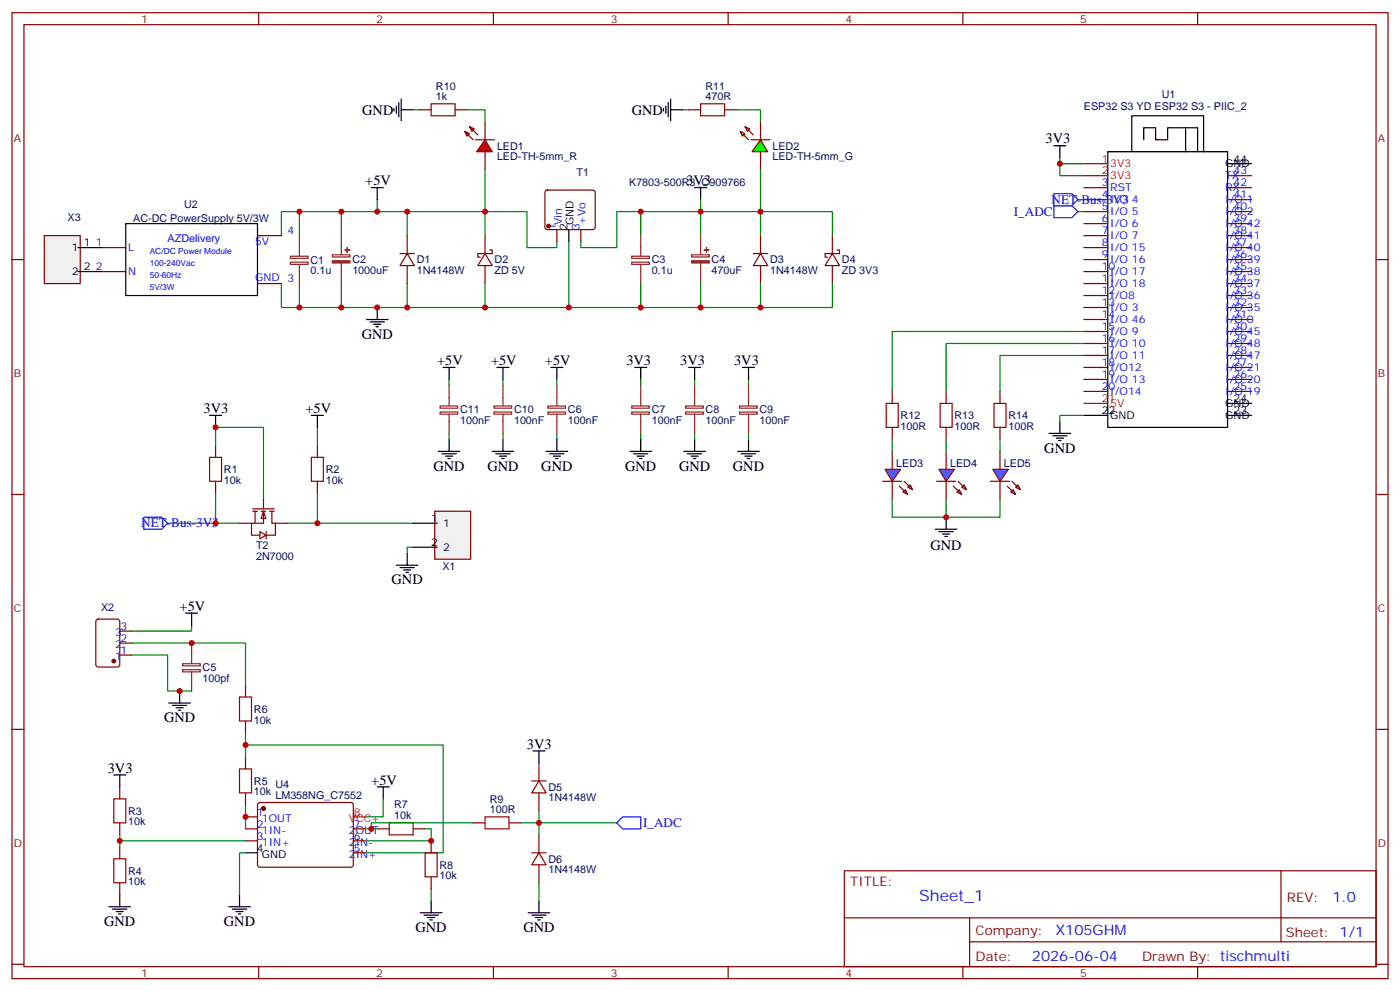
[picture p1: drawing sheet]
<svg xmlns="http://www.w3.org/2000/svg" width="412mm" height="292mm" viewBox="0 0 412 292" stroke-linecap="round" stroke-linejoin="round" font-family="sans-serif">
<g fill="none" stroke="#870000" stroke-width=".35">
<path d="M3.5 3.7h405.4v284.4h-405.4zM7.1 7.3h398.2v277.3h-398.2zM76.2 3.7v3.6M145.3 3.7v3.6M214.5 3.7v3.6M283.6 3.7v3.6M352.8 3.7v3.6M319.3 55.2h7M319.3 58.8h7M361.6 55.2h7.1M361.6 58.8h7.1M361.6 51.7h7.1"/>
<path d="M3.5 76.4h3.6M117.8 74.6h4.3M119.9 74.6l2.2 3.6h-4.3zM119.9 69.4v5.2M119.9 78.2v5.3M142.9 74.6l2.1 3.6h-4.2zM142.9 69.4v5.2M142.9 78.2v5.3M144.3 73.6h.7v1h-4.2v1.1h.7M221.9 74.6h4.2M224 74.6l2.1 3.6h-4.2zM224 69.4v5.2"/>
<path d="M224 78.2v5.3M245.2 74.6l2.1 3.6h-4.2zM245.2 69.4v5.2M245.2 78.2v5.3M246.6 73.6h.7v1h-4.2v1.1h.7M319.3 76.4h7M319.3 62.3h7M319.3 65.8h7M319.3 69.4h7M319.3 72.9h7M319.3 79.9h7M361.6 76.4h7.1"/>
<path d="M361.6 62.3h7.1M361.6 65.8h7.1M361.6 69.4h7.1M361.6 72.9h7.1M361.6 79.9h7.1M405.3 76.4h3.6M319.3 83.5h7M319.3 87h7M319.3 90.5h7M319.3 94.1h7M319.3 97.6h7M361.6 83.5h7.1"/>
<path d="M361.6 87h7.1M361.6 90.5h7.1M361.6 94.1h7.1M361.6 97.6h7.1M319.3 101.1h7M319.3 104.6h7M319.3 108.2h7M319.3 111.7h7M319.3 115.2h7M361.6 101.1h7.1M361.6 104.6h7.1M361.6 108.2h7.1"/>
<path d="M361.6 111.7h7.1M361.6 115.2h7.1M63.5 131.1v3.5M93.5 131.1v3.5M3.5 145.6h3.6M63.5 141.7v3.5M93.5 141.7v3.5M405.3 145.6h3.6M3.5 214.7h3.6M72.3 201.6v3.6M72.3 212.2v3.6M405.3 214.7h3.6"/>
<path d="M35.3 231.6v3.6M72.3 222.8v3.5M72.3 233.4v3.5M76.1 236.4l.5-.2 27 .1 .5 .6-.1 17.9-.6 .5-27.1-.1-.5-.6v-17.7zM156.6 229.9h4.3M158.7 229.9l2.2 3.5h-4.3zM158.7 224.6v5.3M158.7 233.4v5.3M35.3 242.2v3.5M35.3 249.3v3.5M35.3 259.9v3.5M72.3 240.5h3.5"/>
<path d="M72.3 244h3.5M72.3 247.5h3.5M104.1 244h3.5M104.1 247.5h3.5M104.1 251h3.5M111.1 244h3.6M121.7 244h3.5M127 247.5v3.5M127 258.1v3.5M139.3 242.2h3.6M149.9 242.2h3.6M156.6 251h4.3"/>
<path d="M158.7 251l2.2 3.6h-4.3zM158.7 245.7v5.3M158.7 254.6v5.3M248.7 256.3h156.6v28.3h-156.6zM377.3 256.4v20.8M248.7 270.2h156.5M285.6 277.2h119.6M285.6 270.2v14.1M3.5 283.8h3.6M76.2 284.6v3.5M145.3 284.6v3.5M214.5 284.6v3.5"/>
<path d="M283.6 284.6v3.5M352.8 284.6v3.5M405.3 283.8h3.6"/>
</g>
<g fill="none" stroke="#000" stroke-width=".35">
<path d="M349.2 37.6v7.1M109.4 55.2h3.5M111.1 55.2v3.6M204.6 55.2h3.5M206.4 55.2v3.6M310.4 42.9h3.6M312.2 42.9v3.5M326.3 44.7h35.3v81.1h-35.3zM333.4 44.7v-10.6h21.1v10.6M336.9 41.1v-3.5h3.5v3.5h3.6v-3.5h8.8v7.1M361.6 48.2h7.1M107.9 94.1h6.4"/>
<path d="M109 94.8h4.2M110.1 95.5h2.1M110.8 96.2h.7M111.1 90.5v3.6M130.5 108.2h3.6M132.3 108.2v3.5M146.4 108.2h3.5M148.2 108.2v3.5M162.3 108.2h3.5M164 108.2v3.5M187 108.2h3.5M188.7 108.2v3.5"/>
<path d="M202.8 108.2h3.6M204.6 108.2v3.5M218.7 108.2h3.5M220.5 108.2v3.5M361.6 118.7h7.1M61.7 122.3h3.6M63.5 122.3v3.5M91.7 122.3h3.5M93.5 122.3v3.5M129.1 132.9h6.4M130.2 133.6h4.2M131.2 134.3h2.1"/>
<path d="M131.9 135h.7M132.3 129.3v3.6M145 132.9h6.3M146 133.6h4.3M147.1 134.3h2.1M147.8 135h.7M148.2 129.3v3.6M160.9 132.9h6.3M161.9 133.6h4.3M163 134.3h2.1M163.7 135h.7M164 129.3v3.6"/>
<path d="M185.6 132.9h6.3M186.6 133.6h4.3M187.7 134.3h2.1M188.4 135h.7M188.7 129.3v3.6M201.4 132.9h6.4M202.5 133.6h4.2M203.6 134.3h2.1M204.3 135h.7M204.6 129.3v3.6M217.3 132.9h6.4M218.4 133.6h4.2"/>
<path d="M219.4 134.3h2.1M220.1 135h.7M220.5 129.3v3.6M309 127.6h6.4M310.1 128.3h4.2M311.1 129h2.2M311.9 129.7h.7M312.2 124v3.6M319.3 122.3h7M361.6 122.3h7.1M116.8 166.4h6.3M117.8 167.1h4.3"/>
<path d="M118.9 167.8h2.1M119.6 168.5h.7M119.9 162.8v3.6M54.7 180.5h3.5M56.4 180.5v3.5M49.7 206.9h6.4M50.8 207.6h4.2M51.9 208.4h2.1M52.6 209.1h.7M52.9 203.4v3.5M33.5 228.1h3.5M35.3 228.1v3.5"/>
<path d="M111.1 231.6h3.6M112.9 231.6v3.6M157 221.1h3.5M158.7 221.1v3.5M72.3 251h3.5M32.1 266.9h6.4M33.2 267.6h4.2M34.2 268.3h2.1M34.9 269h.7M35.3 263.4v3.5M67.4 266.9h6.3M68.4 267.6h4.3"/>
<path d="M69.5 268.3h2.1M70.2 269h.7M70.6 263.4v3.5M123.8 268.7h6.4M124.9 269.4h4.2M125.9 270.1h2.2M126.6 270.8h.8M127 265.1v3.6M155.6 268.7h6.3M156.6 269.4h4.3M157.7 270.1h2.1M158.4 270.8h.7"/>
<path d="M158.7 265.1v3.6"/>
</g>
<path d="M319.3 48.2h7M319.3 51.7h7M319.3 118.7h7M104.1 240.5h3.5" fill="none" stroke="#f00" stroke-width=".35"/>
<g fill="none" stroke="#8c2424" stroke-width=".35">
<path d="M85.5 75.4h5.2v.7h-5.2zM85.5 77.2h5.2v.6h-5.2zM88.2 69.4v6M88.2 77.8v5.7M97.9 75h5.2v.6h-5.2zM100.5 69.4v5.6M100.5 77.5v6M186.1 75.4h5.2v.7h-5.2zM186.1 77.2h5.2v.6h-5.2zM188.7 69.4v6M188.7 77.8v5.7M203.7 75h5.2v.6h-5.2z"/>
<path d="M206.4 69.4v5.6M206.4 77.5v6M129.6 119.5h5.2v.7h-5.2zM132.3 113.5v6M145.5 119.5h5.2v.7h-5.2zM148.2 113.5v6M161.4 119.5h5.2v.7h-5.2zM164 113.5v6M186.1 119.5h5.2v.7h-5.2zM188.7 113.5v6M202 119.5h5.2v.7h-5.2zM204.6 113.5v6"/>
<path d="M217.8 119.5h5.2v.7h-5.2zM220.5 113.5v6M129.6 121.3h5.2v.6h-5.2zM132.3 121.9v5.7M145.5 121.3h5.2v.6h-5.2zM148.2 121.9v5.7M161.4 121.3h5.2v.6h-5.2zM164 121.9v5.7M186.1 121.3h5.2v.6h-5.2zM188.7 121.9v5.7M202 121.3h5.2v.6h-5.2zM204.6 121.9v5.7"/>
<path d="M217.8 121.3h5.2v.6h-5.2zM220.5 121.9v5.7M53.8 195.4h5.2v.6h-5.2zM53.8 197.1h5.2v.7h-5.2zM56.4 189.3v6M56.4 197.8v5.6"/>
</g>
<g fill="#8c2424" stroke="#8c2424" stroke-width=".35">
<path d="M97.9 76.8h5.2v.6h-5.2z"/>
<path d="M101.6 73.6h1.4z"/>
<path d="M102.3 72.9v1.4z"/>
<path d="M203.7 76.8h5.2v.6h-5.2z"/>
<path d="M207.4 73.6h1.4z"/>
<path d="M208.1 72.9v1.4z"/>
</g>
<g fill="none" stroke="#008700" stroke-width=".35">
<path d="M111.1 58.8v3.5M206.4 58.8v3.5h17.6v7.1M312.2 46.4v1.8h7.1M312.2 48.2v3.5h7.1M317.5 58.8h1.8M82.9 69.4v-7.1h5.3v7.1M88.2 62.3h12.3v7.1M100.5 62.3h19.4v7.1M119.9 62.3h23v7.1M142.9 62.3h12.3v10.6h8.8v-1.8M167.6 71.1v19.4h-24.7M188.7 69.4v-7.1h-7v10.6h-10.6v-1.8"/>
<path d="M188.7 62.3h17.7v7.1M224 62.3h21.2v7.1M317.5 62.3h1.8M82.9 83.5v7h5.3v-7M100.5 83.5v7h-12.3M119.9 83.5v7h-19.4M142.9 83.5v7h-23M188.7 83.5v7h-21.1M206.4 83.5v7h-17.7M224 83.5v7h-17.6M245.2 83.5v7h-21.2M132.3 111.7v1.8"/>
<path d="M148.2 111.7v1.8M164 111.7v1.8M188.7 111.7v1.8M204.6 111.7v1.8M220.5 111.7v1.8M63.5 131.1v-5.3h14.1v21.2M93.5 125.8v5.3M132.3 127.6v1.7M148.2 127.6v1.7M164 127.6v1.7M188.7 127.6v1.7M204.6 127.6v1.7"/>
<path d="M220.5 127.6v1.7M319.3 122.3h-7.1v1.7M49.4 154h14.1M63.5 145.2v8.8h7.1M93.5 145.2v8.8h-8.8M93.5 154h28.2M121.7 161.1h-1.8v1.7M38.8 189.3h33.5v12.3M38.8 192.8h10.6v10.6h7M56.4 184v1.8h-17.6M72.3 219.3h58.2v31.7h-22.9M72.3 215.8v7"/>
<path d="M72.3 236.9v7.1M112.9 235.2v5.3h-5.3M158.7 238.7v3.5h-5.2M35.3 247.5h37M35.3 245.7v3.6M72.3 251h-1.7v12.4M107.6 244h3.5M125.2 244h1.8v3.5h-19.4M139.3 242.2h-29.9v1.8M158.7 259.9v5.2M181.7 242.2h-23v3.5M127 261.6v3.5"/>
</g>
<path d="M61.7 134.6h3.6v7.1h-3.6zM91.7 134.6h3.5v7.1h-3.5zM70.6 205.2h3.5v7h-3.5zM33.5 235.2h3.5v7h-3.5zM70.6 226.3h3.5v7.1h-3.5zM33.5 252.8h3.5v7.1h-3.5zM114.7 242.2h7v3.5h-7zM125.2 251h3.6v7.1h-3.6zM142.9 240.5h7v3.5h-7z" fill="none" stroke="#a10000" stroke-width=".35"/>
<path d="M310.4 57h5.3l1.8 1.8-1.8 1.7h-5.3zM310.4 60.5h5.3l1.8 1.8-1.8 1.8h-5.3zM42.3 152.3h5.3l1.8 1.7-1.8 1.8h-5.3zM181.7 242.2l1.7-1.7h5.3v3.5h-5.3z" fill="none" stroke="#00f" stroke-width=".35"/>
<circle cx="77.6" cy="238" r=".53" fill="#870000" stroke="#870000" stroke-width=".35"/>
<g fill="#f00" stroke="#870000" stroke-width=".35">
<path d="M142.9 41.1l2.1 3.6h-4.6z"/>
<path d="M140.1 41.1h5.6z"/>
</g>
<g fill="#870000" stroke="#870000" stroke-width=".35">
<path d="M137.9 39.7l1.4 1.4z"/>
<path d="M139.3 38.3l1.5 1.4z"/>
</g>
<g fill="#f00" stroke="#870000" stroke-width=".35">
<path d="M136.9 38.7l1.4 .7-.7 .7z"/>
<path d="M138.3 37.3l1.4 .7-.7 .7z"/>
</g>
<path d="M142.9 35.8v5.3M224 35.8v5.3M142.9 44.7v5.3M224 44.7v5.3" fill="none" stroke="#870000" stroke-width=".35"/>
<g fill="#0f0" stroke="#870000" stroke-width=".35">
<path d="M219.4 37.3l1.4 .7-.7 .7z"/>
<path d="M218 38.7l1.4 .7-.7 .7z"/>
</g>
<g fill="#870000" stroke="#870000" stroke-width=".35">
<path d="M220.5 38.3l1.4 1.4z"/>
<path d="M219.1 39.7l1.4 1.4z"/>
</g>
<path d="M221.2 41.1h5.6z" fill="#f00" stroke="#870000" stroke-width=".35"/>
<path d="M224 41.1l2.1 3.6h-4.6z" fill="#0f0" stroke="#870000" stroke-width=".35"/>
<path d="M121.7 32.3h1.8M137.6 32.3h5.3v3.5M201.1 32.3h1.7M217 32.3h7v3.5M142.9 50v12.3M224 50v12.3" fill="none" stroke="#008700" stroke-width=".35"/>
<path d="M127 30.6h7.1v3.5h-7.1zM206.4 30.6h7v3.5h-7z" fill="none" stroke="#a10000" stroke-width=".35"/>
<path d="M123.5 32.3h3.5M134.1 32.3h3.5M202.8 32.3h3.6M213.4 32.3h3.6M262.8 132.9v5.2M262.8 141.7v5.3" fill="none" stroke="#870000" stroke-width=".35"/>
<path d="M116.1 32v.7M116.8 31.3v2.1M117.5 30.2v4.2M118.2 32.3h3.5M118.2 29.1v6.4M195.4 32v.7M196.1 31.3v2.1M196.8 30.2v4.2M197.6 32.3h3.5M197.6 29.1v6.4" fill="none" stroke="#000" stroke-width=".35"/>
<g fill="#09f" stroke="#870000" stroke-width=".35">
<path d="M266 144.9l.7-.8 .7 1.5z"/>
<path d="M267.4 143.4l.7-.7 .7 1.4z"/>
</g>
<g fill="#870000" stroke="#870000" stroke-width=".35">
<path d="M264.9 143.1l1.4 1.4z"/>
<path d="M266.3 141.7l1.5 1.4z"/>
</g>
<path d="M260 141.7h5.6z" fill="#f00" stroke="#870000" stroke-width=".35"/>
<path d="M260.7 138.1h4.6l-2.5 3.6z" fill="#09f" stroke="#870000" stroke-width=".35"/>
<path d="M278.7 132.9v5.2M278.7 141.7v5.3" fill="none" stroke="#870000" stroke-width=".35"/>
<g fill="#09f" stroke="#870000" stroke-width=".35">
<path d="M281.9 144.9l.7-.8 .7 1.5z"/>
<path d="M283.3 143.4l.7-.7 .7 1.4z"/>
</g>
<g fill="#870000" stroke="#870000" stroke-width=".35">
<path d="M280.8 143.1l1.4 1.4z"/>
<path d="M282.2 141.7l1.4 1.4z"/>
</g>
<path d="M275.9 141.7h5.6z" fill="#f00" stroke="#870000" stroke-width=".35"/>
<path d="M276.6 138.1h4.6l-2.5 3.6z" fill="#09f" stroke="#870000" stroke-width=".35"/>
<path d="M294.6 132.9v5.2M294.6 141.7v5.3" fill="none" stroke="#870000" stroke-width=".35"/>
<g fill="#09f" stroke="#870000" stroke-width=".35">
<path d="M297.7 144.9l.7-.8 .8 1.5z"/>
<path d="M299.2 143.4l.7-.7 .7 1.4z"/>
</g>
<g fill="#870000" stroke="#870000" stroke-width=".35">
<path d="M296.7 143.1l1.4 1.4z"/>
<path d="M298.1 141.7l1.4 1.4z"/>
</g>
<path d="M291.7 141.7h5.7z" fill="#f00" stroke="#870000" stroke-width=".35"/>
<path d="M292.5 138.1h4.5l-2.4 3.6z" fill="#09f" stroke="#870000" stroke-width=".35"/>
<path d="M261.1 118.7h3.5v7.1h-3.5zM276.9 118.7h3.6v7.1h-3.6zM292.8 118.7h3.5v7.1h-3.5z" fill="none" stroke="#a10000" stroke-width=".35"/>
<g fill="none" stroke="#870000" stroke-width=".35">
<path d="M160.7 56.2l.5-.2h13.4l.5 .2 .2 .5v10.2l-.2 .5-.5 .2h-13.4l-.5-.2-.2-.5v-10.2zM30 72.9h7M30 79.9h7M75.8 69.4h7.1M164 67.6v3.5M171.1 67.6v3.5M75.8 83.5h7.1M262.8 115.2v3.5M278.7 115.2v3.5M294.6 115.2v3.5M262.8 125.8v3.5M278.7 125.8v3.5"/>
<path d="M294.6 125.8v3.5M28.5 182.5l.4-.3h5.7l.6 .5 .1 13-.5 .6-5.9 .1-.6-.5-.1-12.9zM35.3 192.8h3.5M35.3 189.3h3.5M35.3 185.8h3.5"/>
</g>
<path d="M37 65.8h38.8v21.2h-38.8zM167.6 67.6v3.5M275.5 155.8h6.4M276.6 156.5h4.2M277.6 157.2h2.2M278.3 157.9h.7M278.7 152.3v3.5" fill="none" stroke="#000" stroke-width=".35"/>
<path d="M319.3 97.6h-56.5v17.6M319.3 101.1h-40.6v14.1M319.3 104.6h-24.7v10.6M262.8 129.3v3.6M278.7 129.3v3.6M294.6 129.3v3.6M262.8 147v5.3h31.8v-5.3M278.7 147v5.3" fill="none" stroke="#008700" stroke-width=".35"/>
<g fill="#870000" stroke="#870000" stroke-width=".35">
<circle cx="161.6" cy="66.5" r=".53"/>
<circle cx="33.5" cy="194.6" r=".53"/>
</g>
<path d="M128.1 150.5h10.5v14.1h-10.5z" fill="#f0f0f0" stroke="#870000" stroke-width=".35"/>
<path d="M121.7 154h7.1M121.7 161.1h7.1" fill="none" stroke="#000" stroke-width=".35"/>
<path d="M13.1 69.4h10.5v14.1h-10.5z" fill="#f0f0f0" stroke="#870000" stroke-width=".35"/>
<path d="M22.9 72.9h7.1M22.9 79.9h7.1" fill="none" stroke="#000" stroke-width=".35"/>
<path d="M77.6 150.5l.7 2.1h-1.4z" fill="#fff" stroke="#870000" stroke-width=".35"/>
<path d="M70.6 154h3.5M74.4 149.8h6.4M74.4 150.5h1.4M75.1 150.5v3.5M76.6 156.5l1.7 1.1-1.7 1zM76.9 150.5h1.4M77.6 150.5v3.5h-3.5v3.6h2.5M77.6 147v2.8M78.4 156.4v2.2M79.4 150.5h1.4M80.1 150.5v3.5h1v3.6h-2.8M81.1 154h3.6" fill="none" stroke="#870000" stroke-width=".35"/>
<g fill="#c00">
<circle cx="88.2" cy="62.3" r=".88"/>
<circle cx="88.2" cy="90.5" r=".88"/>
<circle cx="100.5" cy="62.3" r=".88"/>
<circle cx="100.5" cy="90.5" r=".88"/>
<circle cx="119.9" cy="62.3" r=".88"/>
<circle cx="119.9" cy="90.5" r=".88"/>
<circle cx="111.1" cy="90.5" r=".88"/>
<circle cx="111.1" cy="62.3" r=".88"/>
<circle cx="142.9" cy="62.3" r=".88"/>
<circle cx="142.9" cy="90.5" r=".88"/>
<circle cx="167.6" cy="90.5" r=".88"/>
<circle cx="188.7" cy="62.3" r=".88"/>
<circle cx="188.7" cy="90.5" r=".88"/>
<circle cx="206.4" cy="62.3" r=".88"/>
<circle cx="206.4" cy="90.5" r=".88"/>
<circle cx="224" cy="62.3" r=".88"/>
<circle cx="224" cy="90.5" r=".88"/>
<circle cx="312.2" cy="48.2" r=".88"/>
<circle cx="63.5" cy="125.8" r=".88"/>
<circle cx="63.5" cy="154" r=".88"/>
<circle cx="93.5" cy="154" r=".88"/>
<circle cx="35.3" cy="247.5" r=".88"/>
<circle cx="52.9" cy="203.4" r=".88"/>
<circle cx="56.4" cy="189.3" r=".88"/>
<circle cx="72.3" cy="240.5" r=".88"/>
<circle cx="72.3" cy="219.3" r=".88"/>
<circle cx="127" cy="247.5" r=".88"/>
<circle cx="109.4" cy="244" r=".88"/>
<circle cx="158.8" cy="242.2" r=".88"/>
<circle cx="278.7" cy="152.3" r=".88"/>
</g>
<text font-size="4.6" fill="#00f" x="270.8" y="265.4">Sheet_1</text>
<g font-size="4.2">
<text x="106.7" y="33.7">GND</text>
<text x="186.1" y="33.7">GND</text>
<text x="308" y="42.2">3V3</text>
<text x="107.6" y="54.5">+5V</text>
<text x="202.1" y="54.5">3V3</text>
<text x="106.5" y="99.7">GND</text>
<text x="128.8" y="107.5">+5V</text>
<text x="144.6" y="107.5">+5V</text>
<text x="160.5" y="107.5">+5V</text>
<text x="184.5" y="107.5">3V3</text>
<text x="200.4" y="107.5">3V3</text>
<text x="216.3" y="107.5">3V3</text>
<text x="60" y="121.6">3V3</text>
<text x="90" y="121.6">+5V</text>
<text x="307.6" y="133.2">GND</text>
<text x="127.7" y="138.5">GND</text>
<text x="143.6" y="138.5">GND</text>
<text x="159.5" y="138.5">GND</text>
<text x="184.1" y="138.5">GND</text>
<text x="200" y="138.5">GND</text>
<text x="215.9" y="138.5">GND</text>
<text x="274.1" y="161.9">GND</text>
<text x="115.4" y="172">GND</text>
<text x="52.9" y="179.8">+5V</text>
<text x="48.3" y="212.6">GND</text>
<text x="155.2" y="220.3">3V3</text>
<text x="31.7" y="227.4">3V3</text>
<text x="109.4" y="230.9">+5V</text>
<text x="30.7" y="272.6">GND</text>
<text x="66" y="272.6">GND</text>
<text x="122.4" y="274.3">GND</text>
<text x="154.2" y="274.3">GND</text>
</g>
<g font-size="4.2" fill="#00f">
<text x="392.5" y="265.6">1.0</text>
<text x="310.9" y="275.2">X105GHM</text>
<text x="304" y="283">2026-06-04</text>
</g>
<g font-size="3.9" fill="#00f">
<text x="298.7" y="63.5">I_ADC</text>
<text x="309.7" y="60">NET-Bus-3V3</text>
<text x="41.6" y="155.3">NET-Bus-3V3</text>
<text x="189.4" y="243.5">I_ADC</text>
</g>
<g font-size="3.9" fill="#800">
<text x="250.5" y="260.9">TITLE:</text>
<text x="379.1" y="265.6">REV:</text>
<text x="287.4" y="275.1">Company:</text>
<text x="378.7" y="275.7">Sheet: 1/1</text>
<text x="287.4" y="282.8">Date:</text>
<text x="336.4" y="282.9">Drawn By: tischmulti</text>
</g>
<g font-size="3.2" fill="#800">
<text x="41.6" y="6.7">1</text>
<text x="110.8" y="6.7">2</text>
<text x="179.9" y="6.7">3</text>
<text x="249.1" y="6.7">4</text>
<text x="318.2" y="6.7">5</text>
<text x="4.1" y="41.8">A</text>
<text x="405.9" y="41.8">A</text>
<text x="4.1" y="111">B</text>
<text x="405.9" y="111">B</text>
<text x="4.1" y="180.1">C</text>
<text x="405.9" y="180.1">C</text>
<text x="4.1" y="249.3">D</text>
<text x="405.9" y="249.3">D</text>
<text x="41.6" y="287.5">1</text>
<text x="110.8" y="287.5">2</text>
<text x="179.9" y="287.5">3</text>
<text x="249.1" y="287.5">4</text>
<text x="318.2" y="287.5">5</text>
</g>
<g font-size="3.2" fill="#000080">
<text x="128.4" y="29.5">1k</text>
<text x="128.4" y="26.4">R10</text>
<text x="207.8" y="29.5">470R</text>
<text x="207.8" y="26.4">R11</text>
<text x="342.2" y="28.8">U1</text>
<text x="319.3" y="32.3">ESP32 S3 YD ESP32 S3 - PIIC_2</text>
<text x="146.4" y="47.2">LED-TH-5mm_R</text>
<text x="146.4" y="44.1">LED1</text>
<text x="227.5" y="47.2">LED-TH-5mm_G</text>
<text x="227.5" y="44.1">LED2</text>
<text x="169.8" y="51.7">T1</text>
<text x="185.3" y="54.6">K7803-500R3_C909766</text>
<text x="19.9" y="65.2">X3</text>
<text x="39.2" y="65.3">AC-DC PowerSupply 5V/3W</text>
<text x="54.2" y="61.2">U2</text>
<text x="91.4" y="77.6">C1</text>
<text x="103.8" y="77.6">C2</text>
<text x="122.8" y="77.6">D1</text>
<text x="145.7" y="77.5">D2</text>
<text x="192" y="77.5">C3</text>
<text x="209.6" y="77.5">C4</text>
<text x="226.8" y="77.6">D3</text>
<text x="248" y="77.5">D4</text>
<text x="91.4" y="80.7">0.1u</text>
<text x="103.8" y="80.7">1000uF</text>
<text x="122.8" y="80.7">1N4148W</text>
<text x="145.7" y="80.7">ZD 5V</text>
<text x="192" y="80.7">0.1u</text>
<text x="209.6" y="80.7">470uF</text>
<text x="226.8" y="80.7">1N4148W</text>
<text x="248" y="80.7">ZD 3V3</text>
<text x="135.5" y="124.8">100nF</text>
<text x="135.5" y="121.6">C11</text>
<text x="151.4" y="124.8">100nF</text>
<text x="151.4" y="121.6">C10</text>
<text x="167.3" y="124.8">100nF</text>
<text x="167.3" y="121.6">C6</text>
<text x="192" y="124.8">100nF</text>
<text x="192" y="121.6">C7</text>
<text x="207.9" y="124.8">100nF</text>
<text x="207.9" y="121.6">C8</text>
<text x="223.7" y="124.8">100nF</text>
<text x="223.7" y="121.6">C9</text>
<text x="265.3" y="123.5">R12</text>
<text x="281.2" y="123.5">R13</text>
<text x="297" y="123.5">R14</text>
<text x="265.3" y="126.6">100R</text>
<text x="281.2" y="126.6">100R</text>
<text x="297" y="126.6">100R</text>
<text x="264" y="137.5">LED3</text>
<text x="279.9" y="137.5">LED4</text>
<text x="295.7" y="137.5">LED5</text>
<text x="66" y="142.4">10k</text>
<text x="66" y="139.3">R1</text>
<text x="96" y="142.4">10k</text>
<text x="96" y="139.3">R2</text>
<text x="75.4" y="161.7">T2</text>
<text x="75.4" y="164.8">2N7000</text>
<text x="130.3" y="167.7">X1</text>
<text x="29.8" y="179.9">X2</text>
<text x="59.7" y="197.5">C5</text>
<text x="59.7" y="200.7">100pf</text>
<text x="74.8" y="209.8">R6</text>
<text x="74.8" y="213">10k</text>
<text x="74.8" y="231">R5</text>
<text x="81.1" y="232">U4</text>
<text x="161.6" y="232.8">D5</text>
<text x="37.7" y="239.8">R3</text>
<text x="74.8" y="234.2">10k</text>
<text x="81.1" y="235.2">LM358NG_C7552</text>
<text x="116.1" y="238">R7</text>
<text x="144.3" y="239.4">100R</text>
<text x="144.3" y="236.3">R9</text>
<text x="161.6" y="235.9">1N4148W</text>
<text x="37.7" y="243">10k</text>
<text x="116.1" y="241.2">10k</text>
<text x="37.7" y="257.5">R4</text>
<text x="129.5" y="255.7">R8</text>
<text x="161.6" y="257.1">1N4148W</text>
<text x="161.6" y="253.9">D6</text>
<text x="37.7" y="260.6">10k</text>
<text x="129.5" y="258.9">10k</text>
</g>
<g font-size="3.2" fill="#f00">
<text x="324.6" y="47.8">1</text>
<text x="324.6" y="51.4">2</text>
<text x="327" y="49.2">3V3</text>
<text x="327" y="52.8">3V3</text>
<text x="324.6" y="118.4">21</text>
<text x="327" y="119.8">5V</text>
<text x="102.8" y="241.9">VCC+</text>
<text x="104.2" y="240.1">8</text>
</g>
<g font-size="3.2">
<text x="363.4" y="47.8">44</text>
<text x="360.9" y="49.2">GND</text>
<text x="167.2" y="67.8" transform="rotate(-90 167.2 67.8)">2</text>
<text x="169" y="66.3" transform="rotate(-90 169 66.3)">GND</text>
<text x="21.2" y="73.9">1</text>
<text x="24.7" y="72.5">1</text>
<text x="21.2" y="81">2</text>
<text x="24.7" y="79.6">2</text>
<text x="360.9" y="119.8">GND</text>
<text x="363.4" y="118.4">24</text>
<text x="324.6" y="121.9">22</text>
<text x="327" y="123.3">GND</text>
<text x="360.9" y="123.3">GND</text>
<text x="363.4" y="121.9">23</text>
<text x="127" y="153.7">1</text>
<text x="130.5" y="155.1">1</text>
<text x="127" y="160.7">2</text>
<text x="130.5" y="162.1">2</text>
<text x="75.7" y="250.7">4</text>
<text x="77.2" y="252.4">GND</text>
</g>
<g font-size="3.2" fill="#00f">
<text x="360.9" y="52.8">TX</text>
<text x="363.4" y="51.4">43</text>
<text x="324.6" y="54.9">3</text>
<text x="324.6" y="58.4">4</text>
<text x="327" y="56.3">RST</text>
<text x="327" y="59.8">I/O 4</text>
<text x="360.9" y="59.8">I/O 1</text>
<text x="360.9" y="56.3">RX</text>
<text x="363.4" y="58.4">41</text>
<text x="363.4" y="54.9">42</text>
<text x="324.6" y="61.9">5</text>
<text x="324.6" y="65.5">6</text>
<text x="327" y="63.4">I/O 5</text>
<text x="360.9" y="63.4">I/O 2</text>
<text x="363.4" y="65.5">39</text>
<text x="363.4" y="61.9">40</text>
<text x="49.4" y="71.1">AZDelivery</text>
<text x="84.7" y="69">4</text>
<text x="163.7" y="67.8" transform="rotate(-90 163.7 67.8)">1</text>
<text x="165.5" y="66.3" transform="rotate(-90 165.5 66.3)">Vin</text>
<text x="170.7" y="67.8" transform="rotate(-90 170.7 67.8)">3</text>
<text x="172.5" y="66.3" transform="rotate(-90 172.5 66.3)">+Vo</text>
<text x="324.6" y="69">7</text>
<text x="327" y="66.9">I/O 6</text>
<text x="327" y="70.4">I/O 7</text>
<text x="360.9" y="70.4">I/O 41</text>
<text x="360.9" y="66.9">I/O 42</text>
<text x="363.4" y="69">38</text>
<text x="28.2" y="72.5">1</text>
<text x="37.7" y="73.9">L</text>
<text x="75.1" y="72.2">5V</text>
<text x="324.6" y="72.5">8</text>
<text x="324.6" y="76.1">9</text>
<text x="327" y="73.9">I/O 15</text>
<text x="327" y="77.5">I/O 16</text>
<text x="360.9" y="77.5">I/O 39</text>
<text x="360.9" y="73.9">I/O 40</text>
<text x="363.4" y="76.1">36</text>
<text x="363.4" y="72.5">37</text>
<text x="28.2" y="79.6">2</text>
<text x="37.7" y="81">N</text>
<text x="75.1" y="82.8">GND</text>
<text x="84.7" y="83.1">3</text>
<text x="324.6" y="79.6">10</text>
<text x="324.6" y="83.1">11</text>
<text x="327" y="81">I/O 17</text>
<text x="360.9" y="81">I/O 38</text>
<text x="363.4" y="83.1">34</text>
<text x="363.4" y="79.6">35</text>
<text x="324.6" y="86.6">12</text>
<text x="327" y="84.5">I/O 18</text>
<text x="327" y="88.1">I/O8</text>
<text x="360.9" y="88.1">I/O 36</text>
<text x="360.9" y="84.5">I/O 37</text>
<text x="363.4" y="86.6">33</text>
<text x="324.6" y="90.2">13</text>
<text x="324.6" y="93.7">14</text>
<text x="327" y="91.6">I/O 3</text>
<text x="327" y="95.1">I/O 46</text>
<text x="360.9" y="95.1">I/O 0</text>
<text x="360.9" y="91.6">I/O 35</text>
<text x="363.4" y="93.7">31</text>
<text x="363.4" y="90.2">32</text>
<text x="324.6" y="97.2">15</text>
<text x="324.6" y="100.8">16</text>
<text x="327" y="98.6">I/O 9</text>
<text x="360.9" y="98.6">I/O 45</text>
<text x="363.4" y="100.8">29</text>
<text x="363.4" y="97.2">30</text>
<text x="324.6" y="104.3">17</text>
<text x="324.6" y="107.8">18</text>
<text x="327" y="102.2">I/O 10</text>
<text x="327" y="105.7">I/O 11</text>
<text x="360.9" y="105.7">I/O 47</text>
<text x="360.9" y="102.2">I/O 48</text>
<text x="363.4" y="107.8">27</text>
<text x="363.4" y="104.3">28</text>
<text x="324.6" y="111.3">19</text>
<text x="327" y="109.2">I/O12</text>
<text x="327" y="112.7">I/O 13</text>
<text x="360.9" y="112.7">I/O 20</text>
<text x="360.9" y="109.2">I/O 21</text>
<text x="363.4" y="111.3">26</text>
<text x="324.6" y="114.9">20</text>
<text x="327" y="116.3">I/O14</text>
<text x="360.9" y="116.3">I/O 19</text>
<text x="363.4" y="114.9">25</text>
<text x="35.5" y="185.4">3</text>
<text x="34" y="190.7">2</text>
<text x="34" y="187.2">3</text>
<text x="35.5" y="188.9">2</text>
<text x="34" y="194.2">1</text>
<text x="35.5" y="192.5">1</text>
<text x="75.7" y="240.1">1</text>
<text x="75.7" y="243.6">2</text>
<text x="77.2" y="241.9">1OUT</text>
<text x="77.2" y="245.4">1IN-</text>
<text x="102.8" y="245.4">2OUT</text>
<text x="104.2" y="243.6">7</text>
<text x="75.7" y="247.2">3</text>
<text x="77.2" y="248.9">1IN+</text>
<text x="102.8" y="248.9">2IN-</text>
<text x="104.2" y="250.7">5</text>
<text x="104.2" y="247.2">6</text>
<text x="102.8" y="252.4">2IN+</text>
</g>
<g font-size="2.5" fill="#00f">
<text x="44.1" y="74.6">AC/DC Power Module</text>
<text x="44.1" y="78.2">100-240Vac</text>
<text x="44.1" y="81.7">50-60Hz</text>
<text x="44.1" y="85.2">5V/3W</text>
</g>
</svg>
